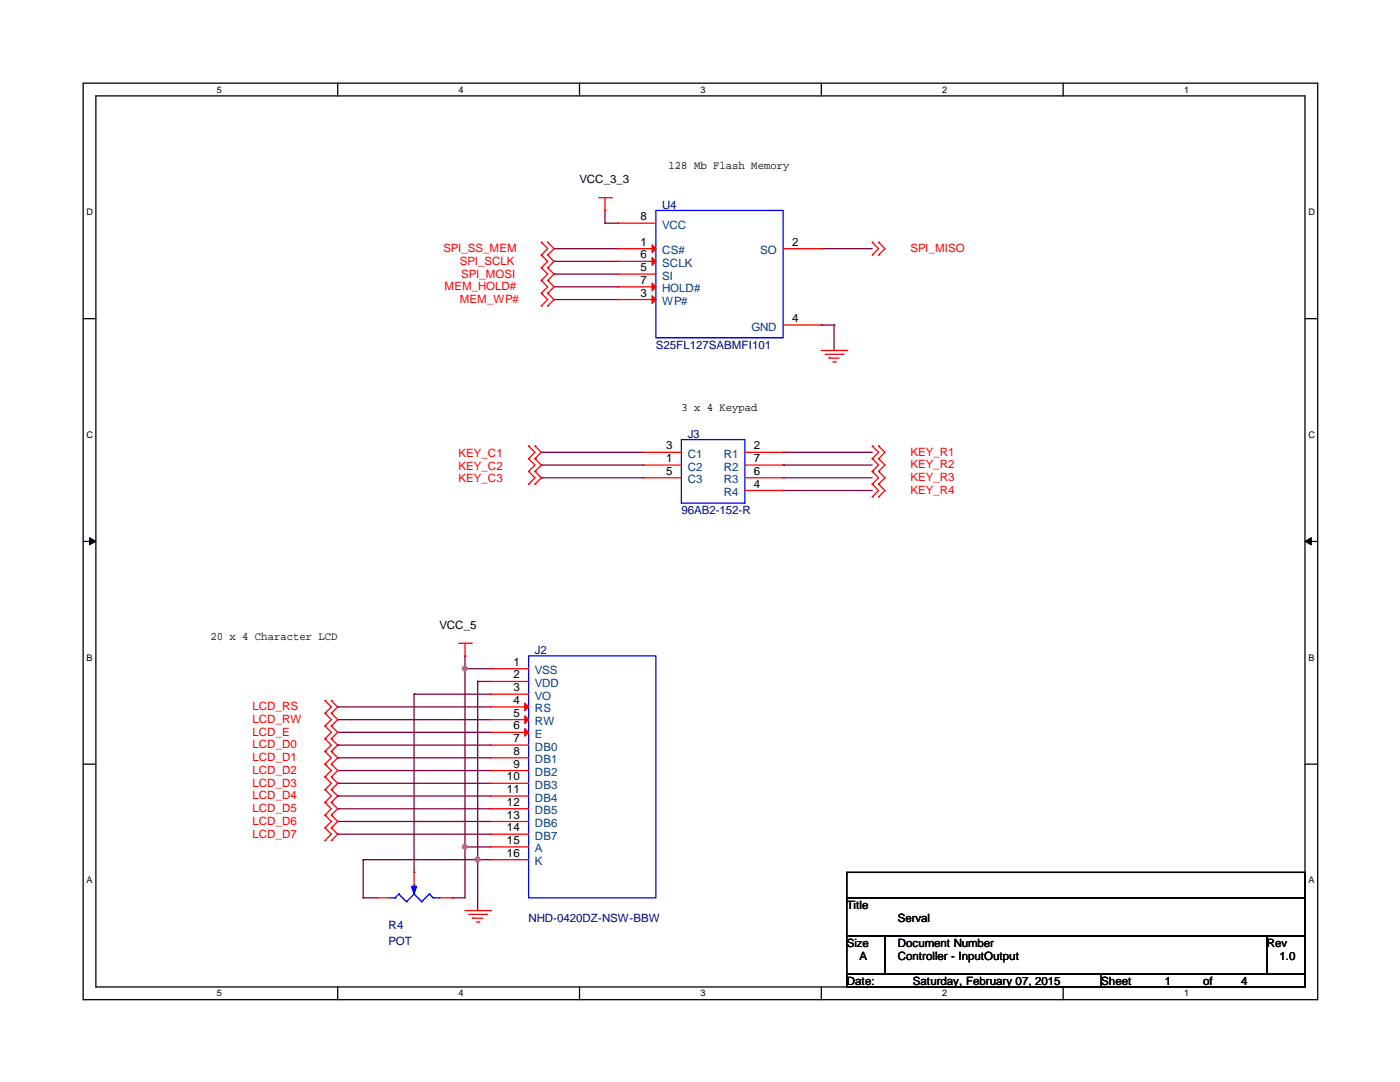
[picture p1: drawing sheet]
<svg xmlns="http://www.w3.org/2000/svg" width="279mm" height="216mm" viewBox="0 0 279 216" stroke-linecap="round" stroke-linejoin="round" font-family="sans-serif">
<path d="M16.6 16.6h246.4v182.9h-246.4zM19.1 19.1h241.3v177.8h-241.3z" fill="none" stroke="#000" stroke-width=".25"/>
<g fill="#fff">
<path d="M43.3 16.8h.9v2h-.9z"/>
<path d="M43.3 197.2h.9v1.9h-.9z"/>
</g>
<path d="M67.4 16.6v2.5M67.4 196.9v2.6" fill="none" stroke="#000" stroke-width=".25"/>
<g fill="#fff">
<path d="M91.5 16.8h1v2h-1z"/>
<path d="M91.5 197.2h1v1.9h-1z"/>
</g>
<path d="M115.7 16.6v2.5M115.7 196.9v2.6" fill="none" stroke="#000" stroke-width=".25"/>
<g fill="#fff">
<path d="M139.8 16.8h.9v2h-.9z"/>
<path d="M139.8 197.2h.9v1.9h-.9z"/>
</g>
<path d="M163.9 16.6v2.5M163.9 196.9v2.6" fill="none" stroke="#000" stroke-width=".25"/>
<g fill="#fff">
<path d="M188 16.8h1v2h-1z"/>
<path d="M188 197.2h1v1.9h-1z"/>
</g>
<path d="M212.2 16.6v2.5M212.2 196.9v2.6" fill="none" stroke="#000" stroke-width=".25"/>
<g fill="#fff">
<path d="M236.3 16.8h.9v2h-.9z"/>
<path d="M236.3 197.2h.9v1.9h-.9z"/>
<path d="M17.3 41.3h1.2v2h-1.2z"/>
<path d="M261.1 41.3h1.2v2h-1.2z"/>
<path d="M17.3 85.8h1.2v1.9h-1.2z"/>
<path d="M261.1 85.8h1.2v1.9h-1.2z"/>
</g>
<path d="M16.6 63.6h2.5M260.4 63.6h2.6" fill="none" stroke="#000" stroke-width=".25"/>
<g fill="#fff">
<path d="M17.3 130.2h1.1v2h-1.1z"/>
<path d="M261.1 130.2h1.1v2h-1.1z"/>
</g>
<path d="M16.6 108h2.5M260.4 108h2.6" fill="none" stroke="#000" stroke-width=".25"/>
<path d="M17.9 107.3l1.2 .7-1.2 .7zM260.4 108l1.3-.7v1.4z" fill="#000" stroke="#000" stroke-width=".2"/>
<g fill="#fff">
<path d="M17.3 174.7h1v1.9h-1z"/>
<path d="M261.1 174.7h1v1.9h-1z"/>
</g>
<path d="M16.6 152.5h2.5M260.4 152.5h2.6M169 174.1h91.4v5.1h-91.4zM169 179.2h91.4v7.6h-91.4zM169 186.8h7.6v7.6h-7.6zM169 194.4h50.8v2.5h-50.8zM176.6 186.8h76.2v7.6h-76.2zM219.8 194.4h40.6v2.5h-40.6zM252.8 186.8h7.6v7.6h-7.6z" fill="none" stroke="#000" stroke-width=".25"/>
<g fill="none" stroke="#800040" stroke-width=".25">
<path d="M110.6 49.6h.1M110.6 54.7h.1M110.6 59.8h.1M110.6 52.2h.1M110.6 49.6h12.7M110.6 54.7h12.7M110.6 59.8h12.7M110.6 57.2h12.7M110.6 52.2h12.7M120.7 44.5h.1M120.7 42v2.5M120.7 44.5h2.6"/>
<path d="M123.3 44.5h.1M123.3 57.2h.1M163.9 49.6h.1M163.9 49.6h10.2M163.9 64.9h.1M163.9 64.9h2.6M166.5 64.9h.1M166.5 64.9v5M108 90.3h.1M108 92.8h.1M108 95.3h.1M108 90.3h20.4"/>
<path d="M108 92.8h20.4M108 95.3h20.4M156.3 90.3h.1M156.3 92.8h.1M156.3 95.3h.1M156.3 97.9h.1M156.3 90.3h17.8M156.3 92.8h17.8M156.3 95.3h17.8M156.3 97.9h17.8M82.6 138.5h.1M82.6 138.5h15.3"/>
<path d="M82.6 138.5v35.6M92.8 133.4h.1M92.8 130.9h.1M92.8 130.9v48.3h-2.5M92.8 133.4h5.1M95.3 136h.1M95.3 136v45.7M95.3 136h2.6M67.4 141.1h.1M67.4 143.6h.1M67.4 146.1h.1M67.4 148.7h.1"/>
<path d="M67.4 151.2h.1M67.4 153.8h.1M67.4 156.3h.1M67.4 158.8h.1M67.4 141.1h30.5M67.4 143.6h30.5M67.4 146.1h30.5M67.4 148.7h30.5M67.4 151.2h30.5M67.4 153.8h30.5M67.4 156.3h30.5M67.4 158.8h30.5"/>
<path d="M67.4 161.4h.1M67.4 163.9h.1M67.4 166.5h.1M67.4 161.4h30.5M67.4 163.9h30.5M67.4 166.5h30.5M72.5 179.2h.1M72.5 171.5h.1M72.5 171.5h25.4M72.5 179.2h2.5M72.5 171.5v7.7M90.3 179.2h.1"/>
<path d="M92.8 169h.1M92.8 169h5.1M95.3 171.5h.1"/>
</g>
<g fill="#f0f" stroke="#f0f" stroke-width=".25">
<circle cx="92.8" cy="169" r=".47"/>
<circle cx="92.8" cy="133.4" r=".47"/>
<circle cx="95.3" cy="171.5" r=".47"/>
</g>
<g fill="none" stroke="#f00" stroke-width=".25">
<path d="M119.5 39.5h2.5M120.7 39.5v2.5M122 39.5h.1M108 56h.1M108 58.5h.1M108 48.3h.1M108 50.9h.1M108 53.4h.1M108 56l1.3 1.2-1.3 1.3M108 48.3l1.3 1.3-1.3 1.3M108 53.4l1.3 1.3-1.3 1.3M108 50.9l1.3 1.3-1.3 1.2"/>
<path d="M108 58.5l1.3 1.3-1.3 1.2M109.3 58.5h.1M109.3 56h.1M109.3 50.9h.1M109.3 48.3h.1M109.3 53.4h.1M109.3 56l1.3 1.2-1.3 1.3M109.3 48.3l1.3 1.3-1.3 1.3M109.3 53.4l1.3 1.3-1.3 1.3M109.3 50.9l1.3 1.3-1.3 1.2M109.3 58.5l1.3 1.3-1.3 1.2M120.7 42h.1"/>
<path d="M123.3 49.6h.1M123.3 59.8h.1M123.3 54.7h.1M123.3 52.2h.1M123.3 57.2h.1M123.3 44.5h.1M123.3 49.6h7.6M123.3 59.8h7.6M123.3 54.7h7.6M123.3 52.2h7.6M123.3 57.2h7.6M123.3 44.5h7.6"/>
<path d="M156.3 49.6h7.6M163.9 49.6h.1M174.1 50.9h.1M174.1 48.3h.1M174.1 48.3l1.2 1.3-1.2 1.3M175.3 50.9h.1M175.3 48.3h.1M175.3 48.3l1.3 1.3-1.3 1.3M108 61h.1M109.3 61h.1M156.3 64.9h7.6M163.9 64.9h.1"/>
<path d="M163.9 69.9h5.1M164.7 70.7h3.5M165.4 71.5h.1M165.4 71.5h2.1M166.2 72.2h.5M166.7 72.2h.1M168.2 70.7h.1M169 69.9h.1M105.5 91.5h.1M105.5 89h.1M105.5 94.1h.1M105.5 96.6h.1"/>
<path d="M105.5 89l1.3 1.3-1.3 1.2M105.5 91.5l1.3 1.3-1.3 1.3M105.5 94.1l1.3 1.2-1.3 1.3M106.8 89h.1M106.8 91.5h.1M106.8 94.1h.1M106.8 96.6h.1M106.8 89l1.2 1.3-1.2 1.2M106.8 91.5l1.2 1.3-1.2 1.3M106.8 94.1l1.2 1.2-1.2 1.3M128.4 92.8h.1M128.4 90.3h.1"/>
<path d="M128.4 95.3h.1M128.4 92.8h7.6M128.4 90.3h7.6M128.4 95.3h7.6M148.7 92.8h7.6M148.7 90.3h7.6M148.7 97.9h7.6M148.7 95.3h7.6M156.3 90.3h.1M156.3 97.9h.1M156.3 95.3h.1M156.3 92.8h.1"/>
<path d="M174.1 91.5h.1M174.1 89h.1M174.1 94.1h.1M174.1 96.6h.1M174.1 99.1h.1M174.1 89l1.2 1.3-1.2 1.2M174.1 91.5l1.2 1.3-1.2 1.3M174.1 94.1l1.2 1.2-1.2 1.3M174.1 96.6l1.2 1.3-1.2 1.2M175.3 91.5h.1M175.3 89h.1M175.3 94.1h.1"/>
<path d="M175.3 96.6h.1M175.3 99.1h.1M175.3 89l1.3 1.3-1.3 1.2M175.3 91.5l1.3 1.3-1.3 1.3M175.3 94.1l1.3 1.2-1.3 1.3M175.3 96.6l1.3 1.3-1.3 1.2M64.9 139.8h.1M64.9 139.8l1.2 1.3-1.2 1.2M66.1 139.8h.1M66.1 139.8l1.3 1.3-1.3 1.2M91.5 128.4h2.6M92.8 130.9h.1"/>
<path d="M92.8 128.4v2.5M94.1 128.4h.1M97.9 133.4h.1M97.9 136h.1M97.9 138.5h.1M97.9 133.4h7.6M97.9 136h7.6M97.9 138.5h7.6M64.9 142.3h.1M64.9 144.9h.1M64.9 147.4h.1M64.9 149.9h.1"/>
<path d="M64.9 152.5h.1M64.9 155h.1M64.9 157.6h.1M64.9 142.3l1.2 1.3-1.2 1.3M64.9 144.9l1.2 1.2-1.2 1.3M64.9 149.9l1.2 1.3-1.2 1.3M64.9 147.4l1.2 1.3-1.2 1.2M64.9 152.5l1.2 1.3-1.2 1.2M64.9 155l1.2 1.3-1.2 1.3M64.9 157.6l1.2 1.2-1.2 1.3M66.1 142.3h.1M66.1 144.9h.1"/>
<path d="M66.1 147.4h.1M66.1 152.5h.1M66.1 149.9h.1M66.1 155h.1M66.1 157.6h.1M66.1 142.3l1.3 1.3-1.3 1.3M66.1 144.9l1.3 1.2-1.3 1.3M66.1 149.9l1.3 1.3-1.3 1.3M66.1 147.4l1.3 1.3-1.3 1.2M66.1 152.5l1.3 1.3-1.3 1.2M66.1 155l1.3 1.3-1.3 1.3M66.1 157.6l1.3 1.2-1.3 1.3"/>
<path d="M97.9 141.1h.1M97.9 143.6h.1M97.9 146.1h.1M97.9 148.7h.1M97.9 151.2h.1M97.9 153.8h.1M97.9 156.3h.1M97.9 158.8h.1M97.9 141.1h7.6M97.9 143.6h7.6M97.9 146.1h7.6M97.9 148.7h7.6"/>
<path d="M97.9 151.2h7.6M97.9 153.8h7.6M97.9 156.3h7.6M97.9 158.8h7.6M64.9 160.1h.1M64.9 162.6h.1M64.9 165.2h.1M64.9 167.7h.1M64.9 160.1l1.2 1.3-1.2 1.2M64.9 162.6l1.2 1.3-1.2 1.3M64.9 165.2l1.2 1.3-1.2 1.2M66.1 160.1h.1"/>
<path d="M66.1 162.6h.1M66.1 165.2h.1M66.1 167.7h.1M66.1 160.1l1.3 1.3-1.3 1.2M66.1 162.6l1.3 1.3-1.3 1.3M66.1 165.2l1.3 1.3-1.3 1.2M75 179.2h.1M75 179.2h2.6M82.6 174.1h.1M82.6 174.1v2.5M87.7 179.2h2.6M90.3 179.2h.1"/>
<path d="M97.9 161.4h.1M97.9 163.9h.1M97.9 166.5h.1M97.9 169h.1M97.9 171.5h.1M97.9 161.4h7.6M97.9 163.9h7.6M97.9 166.5h7.6M97.9 169h7.6M97.9 171.5h7.6M92.8 181.7h5.1M93.6 182.5h3.5"/>
<path d="M94.3 183.2h.1M94.3 183.2h2.1M95.1 184h.5M95.6 184h.1M97.1 182.5h.1M97.9 181.7h.1"/>
</g>
<g fill="none" stroke="#00f" stroke-width=".25">
<path d="M130.9 42h25.4v25.4h-25.4zM136 87.7h12.7v12.7h-12.7zM105.5 130.9h25.4v48.3h-25.4zM77.6 179.2h1.2M78.8 179.2h.1M79.6 178.4h.1M79.6 178.4l-.8 .8M79.6 178.4l1.5 1.5M81.1 179.9h.1M82.6 178.4h.1M82.6 176.6h.1M82.6 178.4l-1.5 1.5"/>
<path d="M82.6 178.4l1.6 1.5M82.6 176.6v.5M84.2 179.9h.1M85.7 178.4h.1M85.7 178.4l-1.5 1.5M85.7 178.4l.7 .8M86.4 179.2h.1M86.4 179.2h1.3M87.7 179.2h.1"/>
</g>
<g fill="#f00" stroke="#f00" stroke-width=".25">
<path d="M104.7 140.3l.8 .8-.8 .7z"/>
<path d="M104.7 142.8l.8 .8-.8 .8z"/>
<path d="M104.7 145.4l.8 .7-.8 .8z"/>
<path d="M130.1 48.9l.8 .7-.8 .8z"/>
<path d="M130.1 59l.8 .8-.8 .7z"/>
<path d="M130.1 51.4l.8 .8-.8 .7z"/>
<path d="M130.1 56.5l.8 .7-.8 .8z"/>
</g>
<path d="M82.1 176.9h1l-.5 1.5z" fill="#00f" stroke="#00f" stroke-width=".25"/>
<g font-size="2.3">
<text x="133.4" y="33.8">128 Mb Flash Memory</text>
<text x="115.7" y="36.6">VCC_3_3</text>
<text x="127.8" y="43.9">8</text>
<text x="127.8" y="49">1</text>
<text x="127.8" y="51.6">6</text>
<text x="158.1" y="49">2</text>
<text x="127.8" y="59.2">3</text>
<text x="127.8" y="54.1">5</text>
<text x="127.8" y="56.6">7</text>
<text x="158.1" y="64.3">4</text>
<text x="136" y="82">3 x 4 Keypad</text>
<text x="132.9" y="89.7">3</text>
<text x="150.5" y="89.7">2</text>
<text x="132.9" y="92.2">1</text>
<text x="132.9" y="94.7">5</text>
<text x="150.5" y="94.7">6</text>
<text x="150.5" y="92.2">7</text>
<text x="150.5" y="97.3">4</text>
<text x="87.7" y="125.5">VCC_5</text>
<text x="42" y="127.8">20 x 4 Character LCD</text>
<text x="102.4" y="132.8">1</text>
<text x="102.4" y="135.4">2</text>
<text x="102.4" y="137.9">3</text>
<text x="102.4" y="140.5">4</text>
<text x="102.4" y="143">5</text>
<text x="102.4" y="145.5">6</text>
<text x="102.4" y="148.1">7</text>
<text x="101.2" y="155.7">10</text>
<text x="102.4" y="150.6">8</text>
<text x="102.4" y="153.2">9</text>
<text x="101.2" y="158.2">11</text>
<text x="101.2" y="160.8">12</text>
<text x="101.2" y="163.3">13</text>
<text x="101.2" y="165.9">14</text>
<text x="101.2" y="168.4">15</text>
<text x="101.2" y="170.9">16</text>
<text x="169" y="181.4">Title</text>
<text x="179.2" y="183.9">Serval</text>
<text x="169" y="189">Size</text>
<text x="171.5" y="191.5">A</text>
<text x="179.2" y="189">Document Number</text>
<text x="179.2" y="191.5">Controller - InputOutput</text>
<text x="252.8" y="189">Rev</text>
<text x="255.4" y="191.5">1.0</text>
<text x="169" y="196.6">Date:</text>
<text x="182.2" y="196.6">Saturday, February 07, 2015</text>
<text x="219.8" y="196.6">Sheet</text>
<text x="232.5" y="196.6">1</text>
<text x="240.1" y="196.6">of</text>
<text x="247.7" y="196.6">4</text>
</g>
<g font-size="2.3" fill="#000080">
<text x="132.2" y="41.7">U4</text>
<text x="130.9" y="69.6">S25FL127SABMFI101</text>
<text x="137.2" y="87.4">J3</text>
<text x="136" y="102.6">96AB2-152-R</text>
<text x="106.8" y="130.6">J2</text>
<text x="77.6" y="185.4">R4</text>
<text x="105.5" y="183.9">NHD-0420DZ-NSW-BBW</text>
<text x="77.6" y="188.5">POT</text>
</g>
<g font-size="2.3" fill="#004080">
<text x="132.2" y="45.6">VCC</text>
<text x="132.2" y="50.7">CS#</text>
<text x="132.2" y="53.3">SCLK</text>
<text x="151.7" y="50.7">SO</text>
<text x="132.2" y="55.8">SI</text>
<text x="132.2" y="58.3">HOLD#</text>
<text x="132.2" y="60.9">WP#</text>
<text x="149.9" y="66">GND</text>
<text x="137.2" y="93.9">C2</text>
<text x="137.2" y="91.4">C1</text>
<text x="144.4" y="91.4">R1</text>
<text x="144.4" y="93.9">R2</text>
<text x="137.2" y="96.4">C3</text>
<text x="144.4" y="99">R4</text>
<text x="144.4" y="96.4">R3</text>
<text x="106.8" y="134.5">VSS</text>
<text x="106.8" y="137.1">VDD</text>
<text x="106.8" y="139.6">VO</text>
<text x="106.8" y="142.2">RS</text>
<text x="106.8" y="144.7">RW</text>
<text x="106.8" y="147.2">E</text>
<text x="106.8" y="149.8">DB0</text>
<text x="106.8" y="152.3">DB1</text>
<text x="106.8" y="154.9">DB2</text>
<text x="106.8" y="157.4">DB3</text>
<text x="106.8" y="159.9">DB4</text>
<text x="106.8" y="162.5">DB5</text>
<text x="106.8" y="165">DB6</text>
<text x="106.8" y="167.6">DB7</text>
<text x="106.8" y="170.1">A</text>
<text x="106.8" y="172.6">K</text>
</g>
<g font-size="2.3" fill="#f00">
<text x="88.5" y="50.3">SPI_SS_MEM</text>
<text x="91.8" y="52.8">SPI_SCLK</text>
<text x="181.7" y="50.3">SPI_MISO</text>
<text x="88.7" y="57.9">MEM_HOLD#</text>
<text x="92" y="55.4">SPI_MOSI</text>
<text x="91.8" y="60.5">MEM_WP#</text>
<text x="91.5" y="91.2">KEY_C1</text>
<text x="91.5" y="93.7">KEY_C2</text>
<text x="181.7" y="90.9">KEY_R1</text>
<text x="181.7" y="93.5">KEY_R2</text>
<text x="91.5" y="96.3">KEY_C3</text>
<text x="181.7" y="96">KEY_R3</text>
<text x="181.7" y="98.6">KEY_R4</text>
<text x="50.4" y="141.7">LCD_RS</text>
<text x="50.4" y="144.3">LCD_RW</text>
<text x="50.4" y="146.8">LCD_E</text>
<text x="50.4" y="149.4">LCD_D0</text>
<text x="50.4" y="151.9">LCD_D1</text>
<text x="50.4" y="154.4">LCD_D2</text>
<text x="50.4" y="157">LCD_D3</text>
<text x="50.4" y="159.5">LCD_D4</text>
<text x="50.4" y="162.1">LCD_D5</text>
<text x="50.4" y="164.6">LCD_D6</text>
<text x="50.4" y="167.1">LCD_D7</text>
</g>
<g font-size="1.8">
<text x="43.3" y="18.5">5</text>
<text x="91.5" y="18.5">4</text>
<text x="139.8" y="18.5">3</text>
<text x="188" y="18.5">2</text>
<text x="236.3" y="18.5">1</text>
<text x="17.3" y="42.9">D</text>
<text x="261.1" y="42.9">D</text>
<text x="17.3" y="87.4">C</text>
<text x="261.1" y="87.4">C</text>
<text x="17.3" y="131.8">B</text>
<text x="261.1" y="131.8">B</text>
<text x="17.3" y="176.3">A</text>
<text x="261.1" y="176.3">A</text>
<text x="43.3" y="198.8">5</text>
<text x="91.5" y="198.8">4</text>
<text x="139.8" y="198.8">3</text>
<text x="188" y="198.8">2</text>
<text x="236.3" y="198.8">1</text>
</g>
</svg>
